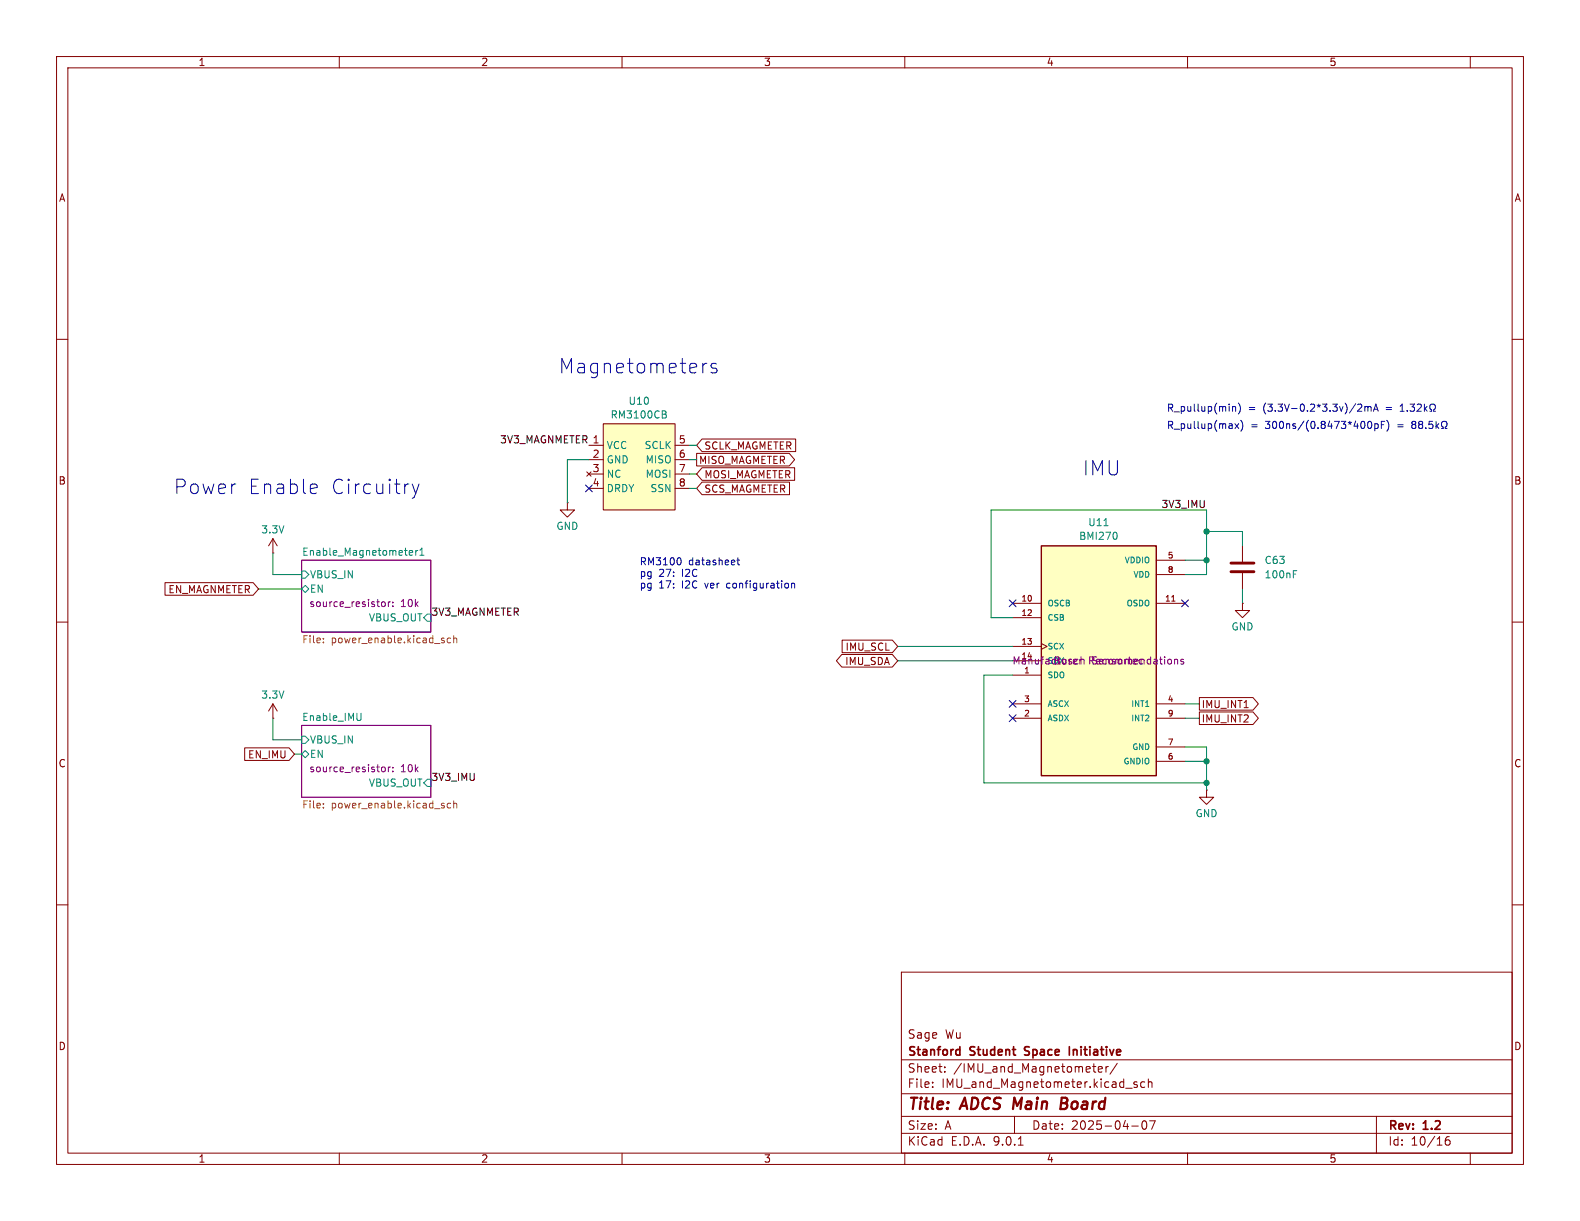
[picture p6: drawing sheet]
<svg xmlns="http://www.w3.org/2000/svg" width="279mm" height="216mm" viewBox="0 0 279 216" stroke-linecap="round" stroke-linejoin="round" font-family="sans-serif">
<path d="M0 0h279.4v215.9h-279.4z" fill="#fff" stroke="#fff" stroke-width=".18"/>
<g fill="none" stroke="#840000" stroke-width=".18">
<path d="M10 10h259.4v195.9h-259.4zM12 12h255.4v191.9h-255.4zM60 10v2M110 10v2M160 10v2M210 10v2M260 10v2M10 60h2M267.4 60h2M48.3 97.8h.1M48.3 95.3v2.5M48.3 95.3l-.8 1.2"/>
<path d="M48.3 95.3l.7 1.2M100.3 88.9v1.3h1.3l-1.3 1.2-1.2-1.2h1.2M100.3 88.9h.1M10 110h2M219.7 106.7v1.3h1.3l-1.3 1.2-1.3-1.2h1.3M219.7 106.7h.1M267.4 110h2M48.3 127h.1M48.3 124.5l-.8 1.2M48.3 124.5l.7 1.2M48.3 124.5v2.5M213.4 139.7v1.3h1.2l-1.2 1.2-1.3-1.2h1.3"/>
<path d="M213.4 139.7h.1M10 160h2M159.4 171.9h108v32h-108zM267.4 160h2M159.4 197.4h108M159.4 193.4h108M159.4 187.4h108M164.9 192.1v.2M164.9 191.4v.1M167.1 189.4v.2M167.1 188.7v.1M179.4 197.4v3"/>
<path d="M193.2 188.6h.6M193.6 189.6h.2M194.2 189.1l.7-.2v-.2l-.5-.1-.2 .2 .1 .7h.6M195.6 188.6v1M196 188.6l-.3 .1-.1 .2M197.6 188l-1.3 1.9M199.1 192.4h1.1M200.1 199.1h1.2M201.1 191.4l-.4-.1-.2 .2 .1 .2 .5 .2v.3h-.6M202.1 198.3l.2-.1a.81 .81 0 0 1 .6 .6 .81 .81 0 0 1-.3 .8l-.2 .1a.81 .81 0 0 1-.3-1.4zM202.4 191.4l-.4-.1-.3 .3v.4l.2 .2h.5M203.1 191.4l.2-.1 .3 .1 .1 .9"/>
<path d="M203.1 190.8v1.5M203.3 198.2h1l-.7 1.5M243.4 197.4v6.5M60 203.9v2M110 203.9v2M159.4 200.4h108M160 203.9v2M180.1 202.5h.8M210 203.9v2M256.3 201a.59 .59 0 0 0-.7 .6v.6l.1 .2 .4 .1 .3-.2v-.5l-.1-.2h-.4l-.3 .2M260 203.9v2"/>
</g>
<path d="M187.6 195.1h.7M188.3 195.1l.3 .1M188.4 194.1h-.6l-.3 2 1-.1M188.5 195l-.2 .1" fill="none" stroke="#840000" stroke-width=".4"/>
<path d="M169.3 185.6h.4M169.7 185.1v1.5M169.7 186.5l-.4 .1M181.2 186.5l.2 .1M181.2 185.2v.4M189.1 185.1v1.5" fill="none" stroke="#840000" stroke-width=".3"/>
<path d="M53.3 99.1h22.9v12.7h-22.9zM67.6 106.5l.3-.1 .2 .3-.1 .5h-.4M68.7 106.4v.9M69 106.4l-.3 .3M69.5 107.1v.2M69.5 106.5v.1M53.3 128.3h22.9v12.7h-22.9zM67.6 135.7l.3-.1 .2 .3-.1 .5h-.4M68.7 135.6v.9M69 135.6l-.3 .3M69.5 135.7v.1M69.5 136.3v.2" fill="none" stroke="#840084" stroke-width=".18"/>
<g fill="none" stroke="#008484" stroke-width=".18">
<path d="M72.4 98.1h.5M72.4 97.4l.4-.1 .2 .3-.6 .2M73.5 97.3v.9M73.9 97.3l-.4 .3M74.2 98.2h.8M74.2 97.3l.4-.4v1.3M53.3 101h.7l.6 .6-.6 .6h-.7zM53.3 104.1l.7-.6 .6 .6-.6 .7zM75.6 108.6h.6v1.3h-.6l-.7-.7zM53.3 130.2h.7l.6 .6-.6 .6h-.7zM53.3 133.4l.7-.7 .6 .7-.6 .6zM63.8 126.1v1.1l-.1 .1-.3 .1"/>
<path d="M75.6 137.8h.6v1.3h-.6l-.7-.7z"/>
</g>
<g fill="none" stroke="#848400" stroke-width=".18">
<path d="M57.2 113.5v.2M57.2 112.9v.1M78.4 113.2l.2 .2-.2 .3M78.4 112.8l.1 .1M79.7 112.9l-.4-.1-.2 .3 .1 .5h.5M80.2 112.9l.2-.1 .3 .1 .1 .8M80.2 112.4v1.3M57.2 142.1v.1M57.2 142.8v.1M78.4 142.5l.2 .1-.2 .3M78.4 142l.1 .1M79.7 142.1l-.4-.1-.2 .3 .1 .5h.5"/>
<path d="M80.2 141.6v1.3M80.2 142.2l.2-.2 .3 .1 .1 .8"/>
</g>
<path d="M184.1 96.5h20.4v40.7h-20.4z" fill="#ffffc2"/>
<path d="M184.1 96.5h20.4v40.7h-20.4z" fill="none" stroke="#840000" stroke-width=".25"/>
<g fill="none" stroke="#840000" stroke-width=".18">
<path d="M204.5 99.1h5M179.1 106.7h5M179.1 109.2h5M179.1 114.3h5M179.1 116.8h5M179.1 119.4h5M184.1 113.8l1.1 .5-1.1 .5M204.5 106.7h5M204.5 101.6h5M207.2 106.3h.6M179.1 124.5h5M179.1 127h5"/>
<path d="M204.5 124.5h5M204.5 127h5M204.5 132.1h5M204.5 134.6h5"/>
</g>
<path d="M195.2 93h.7M197.4 94.2l.1 .4-.1 .7" fill="none" stroke="#008484" stroke-width=".18"/>
<path d="M191.5 116.6l.2 .2v.6M207.8 116.6h.4v.8M209.3 116.6h-.3l-.2 .2 .1 .1 .4 .2v.3h-.5" fill="none" stroke="#840084" stroke-width=".18"/>
<path d="M106.7 74.9h12.7v15.3h-12.7z" fill="#ffffc2"/>
<g fill="none" stroke="#840000" stroke-width=".18">
<path d="M104.1 78.7h2.6M106.7 74.9h12.7v15.3h-12.7zM119.4 78.7h2.5M124.1 77.6h16.6v2.3h-16.6l-.9-1.2zM103.8 83.4l.7 .8M104.1 81.3h2.6M104.1 83.8h2.6M104.1 86.4h2.6M104.5 83.4l-.7 .8M119.4 81.3h2.5M119.4 83.8h2.5M119.4 86.4h2.5"/>
<path d="M123.2 80.2h16.4l.9 1.1-.9 1.1h-16.4zM124.1 82.7h16.4v2.2h-16.4l-.9-1.1zM124.1 85.2h15.5v2.3h-15.5l-.9-1.1zM219.7 96.5v2.8M29.2 103h15.6l.9 1.1-.9 1.2h-15.6zM148.9 115.7h8.9l.9 1.1-.9 1.2h-8.9l-1-1.2zM148.9 113.2h8.9l.9 1.1-.9 1.1h-8.9zM219.7 101.3v2.8M43.3 132.2h7.8l1 1.2-1 1.1h-7.8zM212.1 123.3h9.5l.9 1.2-.9 1.1h-9.5zM212.1 125.9h9.5l.9 1.1-.9 1.1h-9.5z"/>
</g>
<path d="M117.5 72.6l.3 .3-.3 .4 .3 .1v.3l-.2 .2h-.5M228.7 101.5h.4M228.7 100.9h.6" fill="none" stroke="#008484" stroke-width=".18"/>
<path d="M217.7 99.6h4M217.7 101.1h4" fill="none" stroke="#840000" stroke-width=".51"/>
<g fill="none" stroke="#008400" stroke-width=".18">
<path d="M121.9 78.7h1.3M48.3 97.8v3.8h5M104.1 81.3h-3.8v7.6M121.9 81.3h1.3M121.9 83.8h1.3M121.9 86.4h1.3M209.5 99.1h3.9M213.4 94h6.3v2.5M45.7 104.1h7.6M158.7 114.3h20.4M158.7 116.8h20.4M179.1 119.4h-5.1v19h39.4"/>
<path d="M209.5 101.6h3.9v-11.4h-38.1v19h3.8M219.7 104.1v2.6M48.3 127v3.8h5M52.1 133.4h1.2M209.5 132.1h3.9v7.6M209.5 134.6h3.9M209.5 124.5h2.6M209.5 127h2.6"/>
</g>
<path d="M103.5 85.8l1.2 1.2M104.7 85.8l-1.2 1.2M178.5 106.1l1.2 1.2M179.7 106.1l-1.2 1.2M208.9 106.1l1.3 1.2M210.2 106.1l-1.3 1.2M178.5 123.9l1.2 1.2M178.5 126.4l1.2 1.2M179.7 123.9l-1.2 1.2M179.7 126.4l-1.2 1.2" fill="none" stroke="#000084" stroke-width=".18"/>
<g fill="none" stroke="#0000c2" stroke-width=".18">
<path d="M125 64.2h-.2l-.4 .3M126.7 64.4l-.6-.2-.4 .4 .2 .4 .8 .2 .1 .3-.1 .3-.2 .1-.8-.1M218 71.9v.8M218 72l.1-.1h.3l.1 .8M218.4 74.9l.6 .9M219 71.3a1.46 1.46 0 0 1 0 1.9M219 74.9l-.6 .9M219.4 74.3a1.46 1.46 0 0 1 0 2M240.1 71.6l.5-.2 .2 .4-.8 .9h.8M241.4 72l.3-.1 .2 .2M241.4 71.9v.8M241.9 72.1l.2-.2h.3l.1 .8"/>
<path d="M241.9 72.1v.6M242 74.6l.1-.1a.68 .68 0 0 1 .5 .6 .68 .68 0 0 1-.5 .7l-.1-.2M242.9 72.7l.4-1.3 .4 1.3M243 72.4h.6M243.1 75l.4-.1 .2 .3-.1 .5h-.5M243.1 74.9v1.3M244.3 75.1h.4M244.9 74.5h-.6v1.3M245.2 74.3a1.46 1.46 0 0 1 0 2M247.6 72.7h.7M247.6 71.8l.4-.4v1.3M248.9 72.6v.1"/>
<path d="M249.3 71.4h.8l-.4 .5 .4 .2v.5l-.2 .1-.6-.1M249.9 75l-.3-.2 .3-.3h.2l.3 .2-.3 .3M249.9 75l-.3 .3 .1 .3 .2 .2 .4-.1 .1-.2v-.2l-.3-.3M249.9 75h.2M250.6 71.6l.5-.2 .2 .4-.7 .9h.7M251.1 75l-.2-.2 .2-.3h.2l.3 .2-.3 .3M251.1 75l-.2 .3v.3l.2 .2 .4-.1 .1-.2v-.2l-.3-.3M251.1 75h.2M251.9 71.4v1.3M252 72.2l.4 .5M252.1 75.6v.2M252.4 71.9l-.5 .5"/>
<path d="M252.9 72.7h.3v-.2a.54 .54 0 0 1-.3-.8 .54 .54 0 0 1 .7-.2 .58 .58 0 0 1-.1 1v.2h.3M253.3 74.5h-.6v.6l.2-.1h.4l.1 .2-.1 .4-.1 .2-.5-.2M253.9 74.5v1.3M254.1 75.3l.3 .5M254.4 74.9l-.5 .5M254.9 75.8h.3v-.3a.54 .54 0 0 1-.3-.7 .54 .54 0 0 1 .8-.2 .58 .58 0 0 1-.1 .9v.3h.3M55.7 85.6l.3 .1 .1 .5-1.2 .2M56 87.2l-.3 .1M72.9 85.6l.6 1.7M73.5 87.3l-.2 .6-.4 .2M74.1 85.6l-.6 1.7M120.1 98.6a.79 .79 0 0 1 0 1.3"/>
<path d="M130.3 99h.5M130.5 98.6v1.1l.3 .2M140 103.1v.9M140 103.2l.2-.1 .3 .1v.8"/>
</g>
<g fill="#008400" stroke="#008400" stroke-width=".18">
<circle cx="213.4" cy="94" r=".46"/>
<circle cx="213.4" cy="138.4" r=".46"/>
<circle cx="213.4" cy="134.6" r=".46"/>
<circle cx="213.4" cy="99.1" r=".46"/>
</g>
<g font-size="3.5" fill="#0000c2">
<text x="98.8" y="66.3">Magnetometers</text>
<text x="30.7" y="87.6">Power</text>
<text x="43.8" y="87.6">Enable</text>
<text x="58.4" y="87.6">Circuitry</text>
<text x="191.5" y="84.3">IMU</text>
</g>
<g font-size="2.8" fill="#840000">
<text x="160.4" y="196.8">Title:</text>
<text x="170.1" y="196.8">ADCS Main</text>
<text x="189.2" y="196.8">Board</text>
</g>
<g font-size="2.1" fill="#840000">
<text x="160.4" y="183.9">Sage</text>
<text x="167.1" y="183.9">Wu</text>
<text x="160.4" y="189.9">Sheet:</text>
<text x="160.4" y="187.1">Stanford</text>
<text x="168.6" y="189.9">/IMU_and_Magnetometer/</text>
<text x="171.6" y="187.1">Student</text>
<text x="181.9" y="187.1">Space</text>
<text x="190.3" y="187.1">Initiative</text>
<text x="160.4" y="192.6">File:</text>
<text x="166.5" y="192.6">IMU_and_Magnetometer.kicad_sch</text>
<text x="160.4" y="202.8">KiCad</text>
<text x="160.4" y="200">Size:</text>
<text x="167.1" y="200">A</text>
<text x="168.1" y="202.8">E.D.A.</text>
<text x="175.7" y="202.8">9.0.1</text>
<text x="182.4" y="200">Date:</text>
<text x="189.4" y="200">2025-04-07</text>
<text x="245.4" y="200.2">Rev:</text>
<text x="245.4" y="202.8">Id:</text>
<text x="249.5" y="202.8">10/16</text>
<text x="251.8" y="200.2">1.2</text>
</g>
<g font-size="1.8" fill="#840000">
<text x="35" y="11.9">1</text>
<text x="85" y="11.9">2</text>
<text x="135" y="11.9">3</text>
<text x="185" y="11.9">4</text>
<text x="235" y="11.9">5</text>
<text x="10.3" y="35.9">A</text>
<text x="267.7" y="35.9">A</text>
<text x="104.7" y="81">2</text>
<text x="104.7" y="83.6">3</text>
<text x="119.9" y="78.5">5</text>
<text x="119.9" y="81">6</text>
<text x="119.9" y="83.6">7</text>
<text x="123.5" y="82.2">MISO_MAGMETER</text>
<text x="124.5" y="79.7">SCLK_MAGMETER</text>
<text x="10.3" y="85.9">B</text>
<text x="104.7" y="86.1">4</text>
<text x="119.9" y="86.1">8</text>
<text x="124.5" y="84.8">MOSI_MAGMETER</text>
<text x="124.5" y="87.3">SCS_MAGMETER</text>
<text x="267.7" y="85.9">B</text>
<text x="29.7" y="105.1">EN_MAGNMETER</text>
<text x="149.4" y="117.8">IMU_SDA</text>
<text x="149.4" y="115.3">IMU_SCL</text>
<text x="212.4" y="125.4">IMU_INT1</text>
<text x="212.4" y="128">IMU_INT2</text>
<text x="10.3" y="135.9">C</text>
<text x="43.8" y="134.3">EN_IMU</text>
<text x="267.7" y="135.9">C</text>
<text x="10.3" y="185.9">D</text>
<text x="267.7" y="185.9">D</text>
<text x="35" y="205.8">1</text>
<text x="85" y="205.8">2</text>
<text x="135" y="205.8">3</text>
<text x="185" y="205.8">4</text>
<text x="235" y="205.8">5</text>
</g>
<g font-size="1.8" fill="#008484">
<text x="111.1" y="71.8">U10</text>
<text x="107.9" y="74.2">RM3100CB</text>
<text x="107.2" y="79.6">VCC</text>
<text x="107.2" y="82.1">GND</text>
<text x="113.9" y="79.6">SCLK</text>
<text x="114.1" y="82.1">MISO</text>
<text x="107.2" y="84.7">NC</text>
<text x="107.2" y="87.2">DRDY</text>
<text x="114.1" y="84.7">MOSI</text>
<text x="114.9" y="87.2">SSN</text>
<text x="46.1" y="94.5">3.3V</text>
<text x="98.3" y="93.9">GND</text>
<text x="190.7" y="95.7">BMI270</text>
<text x="192.3" y="93.2">U11</text>
<text x="53.3" y="98.3">Enable_Magnetometer1</text>
<text x="223.5" y="99.9">C63</text>
<text x="54.7" y="102.5">VBUS_IN</text>
<text x="54.7" y="105">EN</text>
<text x="223.5" y="102.5">100nF</text>
<text x="65.1" y="110.1">VBUS_OUT</text>
<text x="217.7" y="111.7">GND</text>
<text x="46.1" y="123.7">3.3V</text>
<text x="53.3" y="127.6">Enable_IMU</text>
<text x="54.7" y="131.7">VBUS_IN</text>
<text x="54.7" y="134.2">EN</text>
<text x="65.1" y="139.3">VBUS_OUT</text>
<text x="211.3" y="144.7">GND</text>
</g>
<g font-size="1.8" fill="#0000c2">
<text x="206.2" y="76.1">R_pullup(max)</text>
<text x="206.2" y="73">R_pullup(min)</text>
<text x="220.7" y="73">=</text>
<text x="221.1" y="76.1">=</text>
<text x="223.5" y="73">(3.3V-0.2*3.3v)/2mA</text>
<text x="223.9" y="76.1">300ns/(0.8473*400pF)</text>
<text x="245.3" y="73">=</text>
<text x="247.4" y="76.1">=</text>
<text x="113" y="100.2">RM3100</text>
<text x="121.8" y="100.2">datasheet</text>
<text x="113" y="102.2">pg</text>
<text x="113" y="104.3">pg</text>
<text x="116.5" y="102.2">27:</text>
<text x="116.5" y="104.3">17:</text>
<text x="120.7" y="102.2">I2C</text>
<text x="120.7" y="104.3">I2C</text>
<text x="124.9" y="104.3">ver</text>
<text x="129" y="104.3">configuration</text>
</g>
<g font-size="1.8">
<text x="88.3" y="78.5">3V3_MAGNMETER 1</text>
<text x="205.3" y="89.9">3V3_IMU</text>
<text x="76.2" y="109">3V3_MAGNMETER</text>
<text x="76.2" y="138.2">3V3_IMU</text>
</g>
<g font-size="1.8" fill="#840084">
<text x="54.6" y="107.5">source_resistor:</text>
<text x="70.8" y="107.5">10k</text>
<text x="178.9" y="117.7">Manufacturer</text>
<text x="186.2" y="117.7">Bosch</text>
<text x="192.5" y="117.7">Recommendations</text>
<text x="193.1" y="117.7">Sensortec</text>
<text x="54.6" y="136.8">source_resistor:</text>
<text x="70.8" y="136.8">10k</text>
</g>
<g font-size="1.8" fill="#848400">
<text x="53.3" y="114.1">File:</text>
<text x="58.6" y="114.1">power_enable.kicad_sch</text>
<text x="53.3" y="143.3">File:</text>
<text x="58.6" y="143.3">power_enable.kicad_sch</text>
</g>
<g font-size="1.4" fill="#008484">
<text x="198.7" y="99.8">VDDIO</text>
<text x="185.2" y="107.4">OSCB</text>
<text x="199.1" y="107.4">OSDO</text>
<text x="200.3" y="102.3">VDD</text>
<text x="185.2" y="110">CSB</text>
<text x="185.2" y="115">SCX</text>
<text x="185.2" y="120.1">SDO</text>
<text x="185.2" y="125.2">ASCX</text>
<text x="199.9" y="125.2">INT1</text>
<text x="185.2" y="127.7">ASDX</text>
<text x="199.9" y="127.7">INT2</text>
<text x="198.6" y="135.4">GNDIO</text>
<text x="200.1" y="132.8">GND</text>
</g>
<g font-size="1.4" fill="#840000">
<text x="206.4" y="98.8">5</text>
<text x="206.4" y="101.3">8</text>
<text x="180.5" y="106.4">10</text>
<text x="205.9" y="106.4">11</text>
<text x="180.5" y="109">12</text>
<text x="180.5" y="114">13</text>
<text x="181" y="119.1">1</text>
<text x="181" y="124.2">3</text>
<text x="206.4" y="124.2">4</text>
<text x="181" y="126.7">2</text>
<text x="206.4" y="126.7">9</text>
<text x="206.4" y="131.8">7</text>
<text x="206.4" y="134.4">6</text>
</g>
<g font-size="1.4" fill="#840084">
<text x="180.5" y="116.6">14</text>
<text x="185.2" y="117.6">SDX</text>
</g>
</svg>
